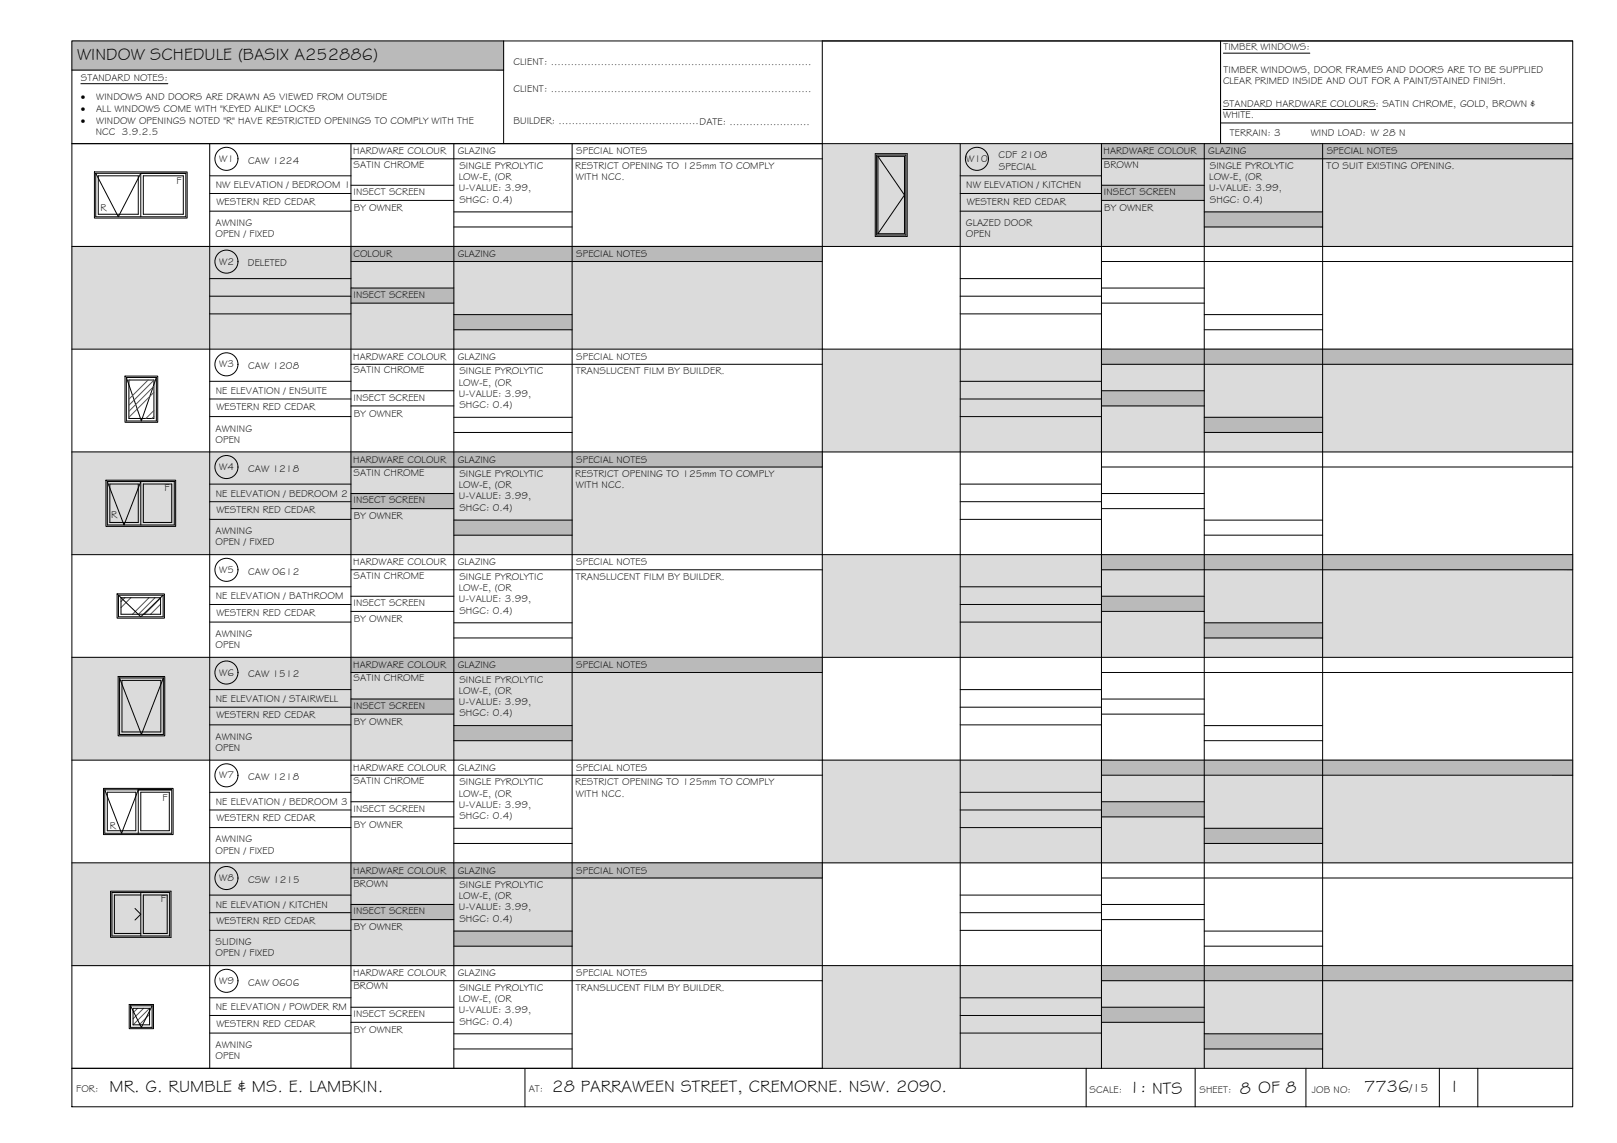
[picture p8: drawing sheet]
<svg xmlns="http://www.w3.org/2000/svg" width="420mm" height="297mm" viewBox="0 0 420 297" stroke-linecap="round" stroke-linejoin="round" font-family="sans-serif">
<!-- layer: HATCH -->
<g fill="none" stroke="#545454" stroke-width=".26">
<path d="M33.8 98.8l-.3 .2M38.5 98.8l-5 5M40 98.8l-6.5 6.5M40 106.7l-2.1 2M40 108.2l-.5 .5M40 100.4l-6.5 6.5M40 102l-6.5 6.5M32.4 155.3l-1 1M34 155.3l-2.6 2.6M38.7 155.3l-4.3 4.3M40.3 155.3l-4.3 4.3M41.7 155.5l-4.1 4.1"/>
<path d="M41.7 157l-2.6 2.6M35.7 262l-1.1 1.2M37.3 262l-2.7 2.8M38.9 262l-4.3 4.3M38.9 263.6l-2.7 2.7"/>
</g>
<!-- layer: NEWWORK -->
<path d="M227.4 39.9h8.3v21.5h-8.3zM24.5 44.7h24.1v12h-24.1zM30.4 70.9h12.3v12.3h-12.3zM32.5 97.7h8.5v12h-8.5zM27.5 124.8h18.1v12h-18.1zM30.4 154.3h12.3v6.3h-12.3zM30.7 175.8h12.1v15.4h-12.1zM26.9 204.9h18.1v12h-18.1zM28.7 231.6h15.7v12h-15.7zM33.6 261h6.3v6.3h-6.3z" fill="none" stroke="#000" stroke-width=".26"/>
<!-- layer: WINDOWS -->
<g fill="none" stroke="#000" stroke-width=".26">
<path d="M24.9 45h23.4h-11.7M24.9 45l5.8 11.3 5.9-11.3M24.9 45v11.3h23.4v-11.3M25.5 45.7h10.4v10h-10.4zM36.6 45v11.3M37.2 45.7h10.4v10h-10.4zM227.8 40.3h7.6v20.8h-7.6zM228.1 40.6l6.9 10.1-6.9 10M228.1 40.6v20.1M228.1 40.6h6.9v20.1h-6.9M30.8 71.3h11.6v11.6h-11.6zM30.8 77.4h11.6"/>
<path d="M31.4 71.9h10.3v4.8h-10.3zM31.4 77.4v4.8h10.3v-4.8M35.5 76.3l2.1 2.1M37.6 76.3l-2.1 2.1M32.8 98.1l3.9 11.3 3.9-11.3M32.8 98.1h7.8M32.8 98.1v11.3h7.8v-11.3M33.5 98.8h6.5v9.9h-6.5zM27.9 125.1h17.4h-8.7M27.9 125.1l4.3 11.3 4.4-11.3M27.9 125.1v11.3h17.4v-11.3M28.5 125.8h7.4v10h-7.4z"/>
<path d="M36.6 125.1v11.3M37.2 125.8h7.4v10h-7.4zM30.8 154.7l5.8 5.6 5.8-5.6M30.8 154.7v5.6h11.6v-5.6M30.8 154.7h11.6M31.4 155.3h10.3v4.3h-10.3zM31.1 176.2l5.7 14.7 5.6-14.7M31.1 176.2h11.3M31.1 176.2v14.7h11.3v-14.7M31.7 176.8h10.1v13.4h-10.1zM27.2 205.2h17.4h-8.7M27.2 205.2l4.4 11.3 4.3-11.3"/>
<path d="M27.2 205.2v11.3h17.4v-11.3M27.9 205.9h7.4v10h-7.4zM35.9 205.2v11.3M36.6 205.9h7.4v10h-7.4zM29.1 231.9h15v11.3h-15zM35.1 236.1l1.5 1.5-1.5 1.5M36.6 232.6h-6.9v10h6.9M36.6 231.9v11.3M37.2 232.6h6.2v10h-6.2zM33.9 261.4l2.8 5.6 2.8-5.6M33.9 261.4h5.6M33.9 261.4v5.6h5.6v-5.6"/>
<path d="M34.6 262h4.3v4.3h-4.3z"/>
<circle cx="58.8" cy="41.3" r="3"/>
<circle cx="253.8" cy="41.3" r="3"/>
<circle cx="58.8" cy="68" r="3"/>
<circle cx="58.8" cy="94.7" r="3"/>
<circle cx="58.8" cy="121.4" r="3"/>
<circle cx="58.8" cy="148.1" r="3"/>
<circle cx="58.8" cy="174.8" r="3"/>
<circle cx="58.8" cy="201.5" r="3"/>
<circle cx="58.8" cy="228.2" r="3"/>
<circle cx="58.8" cy="254.9" r="3"/>
</g>
<!-- layer: WINDOW SCHEDULE HATCH -->
<g fill="#dbdbdb" stroke="#dbdbdb" stroke-width=".26">
<path d="M213.7 37.3l195 26.7v-26.7zM213.7 37.3l195 26.7h-195z"/>
<path d="M18.7 64l195 26.7v-26.7zM18.7 64l195 26.7h-195z"/>
<path d="M213.7 90.7l195 26.7v-26.7zM213.7 90.7l195 26.7h-195z"/>
<path d="M18.7 117.4l195 26.7v-26.7zM18.7 117.4l195 26.7h-195z"/>
<path d="M213.7 144.1l195 26.7v-26.7zM213.7 144.1l195 26.7h-195z"/>
<path d="M18.7 170.8l195 26.7v-26.7zM18.7 170.8l195 26.7h-195z"/>
<path d="M213.7 197.5l195 26.7v-26.7zM213.7 197.5l195 26.7h-195z"/>
<path d="M18.7 224.2l195 26.7v-26.7zM18.7 224.2l195 26.7h-195z"/>
<path d="M213.7 250.9l195 26.7v-26.7zM213.7 250.9l195 26.7h-195z"/>
</g>
<g fill="#bababa" stroke="#bababa" stroke-width=".26">
<path d="M18.7 10.6l112.2 7.6v-7.6zM18.7 10.6l112.2 7.6h-112.2z"/>
<path d="M286.2 37.3l122.5 4v-4zM286.2 37.3l122.5 4h-122.5z"/>
<path d="M286.2 48.1l26.7 4v-4zM286.2 48.1l26.7 4h-26.7z"/>
<path d="M312.9 55.1l30.8 3.9v-3.9zM312.9 55.1l30.8 3.9h-30.8z"/>
<path d="M91.2 64l122.5 4v-4zM91.2 64l122.5 4h-122.5z"/>
<path d="M91.2 74.9l26.7 3.9v-3.9zM91.2 74.9l26.7 3.9h-26.7z"/>
<path d="M117.9 81.8l30.8 3.9v-3.9zM117.9 81.8l30.8 3.9h-30.8z"/>
<path d="M286.2 90.7l122.5 4v-4zM286.2 90.7l122.5 4h-122.5z"/>
<path d="M286.2 101.6l26.7 3.9v-3.9zM286.2 101.6l26.7 3.9h-26.7z"/>
<path d="M312.9 108.5l30.8 3.9v-3.9zM312.9 108.5l30.8 3.9h-30.8z"/>
<path d="M91.2 117.4l122.5 4v-4zM91.2 117.4l122.5 4h-122.5z"/>
<path d="M91.2 128.3l26.7 3.9v-3.9zM91.2 128.3l26.7 3.9h-26.7z"/>
<path d="M117.9 135.2l30.8 3.9v-3.9zM117.9 135.2l30.8 3.9h-30.8z"/>
<path d="M286.2 144.1l122.5 4v-4zM286.2 144.1l122.5 4h-122.5z"/>
<path d="M286.2 155l26.7 3.9v-3.9zM286.2 155l26.7 3.9h-26.7z"/>
<path d="M312.9 161.9l30.8 3.9v-3.9zM312.9 161.9l30.8 3.9h-30.8z"/>
<path d="M91.2 170.8l122.5 4v-4zM91.2 170.8l122.5 4h-122.5z"/>
<path d="M91.2 181.6l26.7 4v-4zM91.2 181.6l26.7 4h-26.7z"/>
<path d="M117.9 188.6l30.8 3.9v-3.9zM117.9 188.6l30.8 3.9h-30.8z"/>
<path d="M286.2 197.5l122.5 4v-4zM286.2 197.5l122.5 4h-122.5z"/>
<path d="M286.2 208.4l26.7 3.9v-3.9zM286.2 208.4l26.7 3.9h-26.7z"/>
<path d="M312.9 215.3l30.8 3.9v-3.9zM312.9 215.3l30.8 3.9h-30.8z"/>
<path d="M91.2 224.2l122.5 4v-4zM91.2 224.2l122.5 4h-122.5z"/>
<path d="M91.2 235l26.7 4v-4zM91.2 235l26.7 4h-26.7z"/>
<path d="M117.9 242l30.8 3.9v-3.9zM117.9 242l30.8 3.9h-30.8z"/>
<path d="M286.2 250.9l122.5 4v-4zM286.2 250.9l122.5 4h-122.5z"/>
<path d="M286.2 261.8l26.7 3.9v-3.9zM286.2 261.8l26.7 3.9h-26.7z"/>
<path d="M312.9 268.7l30.8 3.9v-3.9zM312.9 268.7l30.8 3.9h-30.8z"/>
</g>
<!-- layer: BORDER -->
<g fill="none" stroke="#000" stroke-width=".26">
<path d="M18.7 10.6h390v277h-390zM18.7 18.2h112.2M130.9 10.6v26.7M317.1 10.6v26.7M408.7 10.6h-195v267M18.7 37.3h390M54.5 37.3v240.3M91.2 37.3v240.3M117.9 37.3v240.3M148.7 37.3v240.3M249.5 37.3v240.3M286.2 37.3v240.3"/>
<path d="M312.9 37.3v240.3M317.1 32h91.6M343.7 37.3v240.3M54.5 45.7h36.7M54.5 50.3h36.7M54.5 54.9h36.7M91.2 41.3h122.5M91.2 48.1h26.7M91.2 52.1h26.7M117.9 55.1h30.8M117.9 59h30.8M249.5 45.7h36.7"/>
<path d="M249.5 50.3h36.7M249.5 54.9h36.7M286.2 41.3h122.5M286.2 48.1h26.7M286.2 52.1h26.7M312.9 55.1h30.8M312.9 59h30.8M18.7 64h390M54.5 72.4h36.7M54.5 77h36.7M91.2 68h122.5M91.2 74.9h26.7"/>
<path d="M91.2 78.8h26.7M249.5 72.4h36.7M249.5 77h36.7M286.2 68h122.5M286.2 74.9h26.7M286.2 78.8h26.7M18.7 90.7h390M54.5 81.6h36.7M54.5 99.1h36.7M91.2 94.7h122.5M117.9 81.8h30.8M117.9 85.7h30.8"/>
<path d="M249.5 81.6h36.7M249.5 99.1h36.7M286.2 94.7h122.5M312.9 81.8h30.8M312.9 85.7h30.8M18.7 117.4h390M54.5 103.7h36.7M54.5 108.3h36.7M91.2 101.6h26.7M91.2 105.5h26.7M117.9 108.5h30.8M117.9 112.4h30.8"/>
<path d="M249.5 103.7h36.7M249.5 108.3h36.7M286.2 101.6h26.7M286.2 105.5h26.7M312.9 108.5h30.8M312.9 112.4h30.8M54.5 125.8h36.7M54.5 130.4h36.7M54.5 135h36.7M91.2 121.4h122.5M91.2 128.3h26.7M91.2 132.2h26.7"/>
<path d="M117.9 135.2h30.8M117.9 139.1h30.8M249.5 125.8h36.7M249.5 130.4h36.7M249.5 135h36.7M286.2 121.4h122.5M286.2 128.3h26.7M286.2 132.2h26.7M312.9 135.2h30.8M312.9 139.1h30.8M18.7 144.1h390M54.5 152.5h36.7"/>
<path d="M54.5 157.1h36.7M91.2 148.1h122.5M91.2 155h26.7M91.2 158.9h26.7M249.5 152.5h36.7M249.5 157.1h36.7M286.2 148.1h122.5M286.2 155h26.7M286.2 158.9h26.7M18.7 170.8h390M54.5 161.7h36.7M54.5 179.2h36.7"/>
<path d="M91.2 174.8h122.5M117.9 161.9h30.8M117.9 165.8h30.8M249.5 161.7h36.7M249.5 179.2h36.7M286.2 174.8h122.5M312.9 161.9h30.8M312.9 165.8h30.8M18.7 197.5h390M54.5 183.8h36.7M54.5 188.4h36.7M91.2 181.7h26.7"/>
<path d="M91.2 185.6h26.7M117.9 188.6h30.8M117.9 192.5h30.8M249.5 183.8h36.7M249.5 188.4h36.7M286.2 181.7h26.7M286.2 185.6h26.7M312.9 188.6h30.8M312.9 192.5h30.8M54.5 205.9h36.7M54.5 210.5h36.7M54.5 215.1h36.7"/>
<path d="M91.2 201.5h122.5M91.2 208.4h26.7M91.2 212.3h26.7M117.9 215.3h30.8M117.9 219.2h30.8M249.5 205.9h36.7M249.5 210.5h36.7M249.5 215.1h36.7M286.2 201.5h122.5M286.2 208.4h26.7M286.2 212.3h26.7M312.9 215.3h30.8"/>
<path d="M312.9 219.2h30.8M18.7 224.2h390M54.5 232.6h36.7M54.5 237.2h36.7M91.2 228.2h122.5M91.2 235h26.7M91.2 239h26.7M249.5 232.6h36.7M249.5 237.2h36.7M286.2 228.2h122.5M286.2 235h26.7M286.2 239h26.7"/>
<path d="M18.7 250.9h390M54.5 241.8h36.7M54.5 259.3h36.7M91.2 254.9h122.5M117.9 242h30.8M117.9 245.9h30.8M249.5 241.8h36.7M249.5 259.3h36.7M286.2 254.9h122.5M312.9 242h30.8M312.9 245.9h30.8M18.7 277.6h390"/>
<path d="M54.5 263.9h36.7M54.5 268.5h36.7M91.2 261.8h26.7M91.2 265.7h26.7M117.9 268.7h30.8M117.9 272.6h30.8M136.4 277.6v10M249.5 263.9h36.7M249.5 268.5h36.7M282.2 277.6v10M286.2 261.8h26.7M286.2 265.7h26.7"/>
<path d="M310.5 277.6v10M312.9 268.7h30.8M312.9 272.6h30.8M339.3 277.6v10M374 277.6v10M384 277.6v10"/>
</g>
<!-- layer: TEXT -->
<path d="M317.9 13.8h22.4M21 21.8h22.6M317.8 28.5h39.6" fill="none" stroke="#000" stroke-width=".26"/>
<g font-size="4.5">
<text x="20" y="15.6">WINDOW SCHEDULE (BASIX A252886)</text>
<text x="28.5" y="283.7">MR. G. RUMBLE &amp; MS. E. LAMBKIN.</text>
<text x="143.5" y="283.7">28 PARRAWEEN STREET, CREMORNE. NSW. 2090.</text>
<text x="293.4" y="284">1: NTS</text>
<text x="322.2" y="284.2">8 OF 8</text>
<text x="354.5" y="283.8">7736</text>
<text x="377.4" y="283.8">I</text>
</g>
<text font-size="3.2" x="366.3" y="283.8">/15</text>
<g font-size="2.6">
<text x="133.4" y="16.9">CLIENT: ..............................................................................</text>
<text x="317.9" y="13.1">TIMBER WINDOWS:</text>
<text x="21" y="21.1">STANDARD NOTES:</text>
<text x="317.8" y="21.9">CLEAR PRIMED INSIDE AND OUT FOR A PAINT/STAINED FINISH.</text>
<text x="317.9" y="19">TIMBER WINDOWS, DOOR FRAMES AND DOORS ARE TO BE SUPPLIED</text>
<text x="21" y="26.1">·</text>
<text x="21" y="29.1">·</text>
<text x="25" y="29.1">ALL WINDOWS COME WITH &quot;KEYED ALIKE&quot; LOCKS</text>
<text x="25" y="26.1">WINDOWS AND DOORS ARE DRAWN AS VIEWED FROM OUTSIDE</text>
<text x="133.4" y="24">CLIENT: ..............................................................................</text>
<text x="317.8" y="27.7">STANDARD HARDWARE COLOURS: SATIN CHROME, GOLD, BROWN &amp;</text>
<text x="21" y="32.1">·</text>
<text x="24.9" y="35.1">NCC 3.9.2.5</text>
<text x="25" y="32.1">WINDOW OPENINGS NOTED &quot;R&quot; HAVE RESTRICTED OPENINGS TO COMPLY WITH THE</text>
<text x="133.4" y="32.3">BUILDER: ..........................................DATE: ........................</text>
<text x="317.8" y="30.7">WHITE.</text>
<text x="319.6" y="35.4">TERRAIN: 3</text>
<text x="340.6" y="35.4">WIND LOAD: W 28 N</text>
<text x="91.8" y="40.1">HARDWARE COLOUR</text>
<text x="119" y="40.1">GLAZING</text>
<text x="149.7" y="40.1">SPECIAL NOTES</text>
<text x="259.5" y="41.1">CDF 2108</text>
<text x="286.8" y="40.1">HARDWARE COLOUR</text>
<text x="314" y="40.1">GLAZING</text>
<text x="344.7" y="40.1">SPECIAL NOTES</text>
<text x="45.9" y="47.9">F</text>
<text x="57" y="42.1">W1</text>
<text x="64.5" y="42.6">CAW 1224</text>
<text x="91.9" y="43.6">SATIN CHROME</text>
<text x="119.2" y="46.8">LOW-E, (OR</text>
<text x="119.4" y="43.9">SINGLE PYROLYTIC</text>
<text x="149.5" y="43.9">RESTRICT OPENING TO 125mm TO COMPLY</text>
<text x="149.6" y="46.8">WITH NCC.</text>
<text x="251.1" y="42.1">W10</text>
<text x="259.5" y="44.1">SPECIAL</text>
<text x="286.8" y="43.5">BROWN</text>
<text x="314.2" y="46.8">LOW-E, (OR</text>
<text x="314.4" y="43.9">SINGLE PYROLYTIC</text>
<text x="344.7" y="43.9">TO SUIT EXISTING OPENING.</text>
<text x="56.1" y="49">NW ELEVATION / BEDROOM 1</text>
<text x="56.2" y="53.2">WESTERN RED CEDAR</text>
<text x="91.8" y="50.7">INSECT SCREEN</text>
<text x="119.2" y="49.7">U-VALUE: 3.99,</text>
<text x="119.4" y="52.7">SHGC: 0.4)</text>
<text x="251.1" y="49">NW ELEVATION / KITCHEN</text>
<text x="251.2" y="53.2">WESTERN RED CEDAR</text>
<text x="286.9" y="50.7">INSECT SCREEN</text>
<text x="314.2" y="49.7">U-VALUE: 3.99,</text>
<text x="314.4" y="52.7">SHGC: 0.4)</text>
<text x="26.1" y="54.9">R</text>
<text x="56" y="58.7">AWNING</text>
<text x="92" y="54.9">BY OWNER</text>
<text x="251" y="58.8">GLAZED DOOR</text>
<text x="286.9" y="54.9">BY OWNER</text>
<text x="56" y="61.6">OPEN / FIXED</text>
<text x="251" y="61.7">OPEN</text>
<text x="57" y="68.8">W2</text>
<text x="64.4" y="69.2">DELETED</text>
<text x="91.8" y="66.8">COLOUR</text>
<text x="119" y="66.9">GLAZING</text>
<text x="149.7" y="66.9">SPECIAL NOTES</text>
<text x="91.8" y="77.4">INSECT SCREEN</text>
<text x="57" y="95.5">W3</text>
<text x="64.5" y="95.9">CAW 1208</text>
<text x="91.8" y="93.5">HARDWARE COLOUR</text>
<text x="119" y="93.5">GLAZING</text>
<text x="149.7" y="93.5">SPECIAL NOTES</text>
<text x="91.9" y="97">SATIN CHROME</text>
<text x="119.2" y="100.2">LOW-E, (OR</text>
<text x="119.4" y="97.3">SINGLE PYROLYTIC</text>
<text x="149.6" y="97.3">TRANSLUCENT FILM BY BUILDER.</text>
<text x="56.1" y="102.4">NE ELEVATION / ENSUITE</text>
<text x="56.2" y="106.6">WESTERN RED CEDAR</text>
<text x="91.8" y="104.1">INSECT SCREEN</text>
<text x="119.2" y="103.1">U-VALUE: 3.99,</text>
<text x="119.4" y="106.1">SHGC: 0.4)</text>
<text x="56" y="112.2">AWNING</text>
<text x="92" y="108.3">BY OWNER</text>
<text x="56" y="115.1">OPEN</text>
<text x="57" y="122.2">W4</text>
<text x="64.5" y="122.7">CAW 1218</text>
<text x="91.8" y="120.2">HARDWARE COLOUR</text>
<text x="91.9" y="123.6">SATIN CHROME</text>
<text x="119" y="120.3">GLAZING</text>
<text x="119.4" y="124">SINGLE PYROLYTIC</text>
<text x="149.5" y="124">RESTRICT OPENING TO 125mm TO COMPLY</text>
<text x="149.7" y="120.3">SPECIAL NOTES</text>
<text x="42.8" y="127.6">F</text>
<text x="56.1" y="129.1">NE ELEVATION / BEDROOM 2</text>
<text x="91.8" y="130.8">INSECT SCREEN</text>
<text x="119.2" y="126.9">LOW-E, (OR</text>
<text x="119.2" y="129.8">U-VALUE: 3.99,</text>
<text x="149.6" y="126.9">WITH NCC.</text>
<text x="28.9" y="134.6">R</text>
<text x="56.2" y="133.3">WESTERN RED CEDAR</text>
<text x="92" y="135">BY OWNER</text>
<text x="119.4" y="132.8">SHGC: 0.4)</text>
<text x="56" y="141.7">OPEN / FIXED</text>
<text x="56" y="138.8">AWNING</text>
<text x="57" y="148.9">W5</text>
<text x="64.5" y="149.3">CAW 0612</text>
<text x="91.8" y="146.9">HARDWARE COLOUR</text>
<text x="119" y="147">GLAZING</text>
<text x="149.7" y="147">SPECIAL NOTES</text>
<text x="56.1" y="155.8">NE ELEVATION / BATHROOM</text>
<text x="91.9" y="150.4">SATIN CHROME</text>
<text x="119.2" y="153.6">LOW-E, (OR</text>
<text x="119.4" y="150.7">SINGLE PYROLYTIC</text>
<text x="149.6" y="150.7">TRANSLUCENT FILM BY BUILDER.</text>
<text x="56.2" y="160">WESTERN RED CEDAR</text>
<text x="91.8" y="157.5">INSECT SCREEN</text>
<text x="92" y="161.7">BY OWNER</text>
<text x="119.2" y="156.5">U-VALUE: 3.99,</text>
<text x="119.4" y="159.5">SHGC: 0.4)</text>
<text x="56" y="165.6">AWNING</text>
<text x="56" y="168.5">OPEN</text>
<text x="91.8" y="173.6">HARDWARE COLOUR</text>
<text x="119" y="173.6">GLAZING</text>
<text x="149.7" y="173.7">SPECIAL NOTES</text>
<text x="57" y="175.6">W6</text>
<text x="64.5" y="176.1">CAW 1512</text>
<text x="91.9" y="177.1">SATIN CHROME</text>
<text x="119.4" y="177.4">SINGLE PYROLYTIC</text>
<text x="56.1" y="182.5">NE ELEVATION / STAIRWELL</text>
<text x="91.8" y="184.2">INSECT SCREEN</text>
<text x="119.2" y="180.3">LOW-E, (OR</text>
<text x="119.2" y="183.2">U-VALUE: 3.99,</text>
<text x="56.2" y="186.7">WESTERN RED CEDAR</text>
<text x="92" y="188.4">BY OWNER</text>
<text x="119.4" y="186.2">SHGC: 0.4)</text>
<text x="56" y="195.2">OPEN</text>
<text x="56" y="192.3">AWNING</text>
<text x="57" y="202.3">W7</text>
<text x="64.5" y="202.7">CAW 1218</text>
<text x="91.8" y="200.3">HARDWARE COLOUR</text>
<text x="91.9" y="203.7">SATIN CHROME</text>
<text x="119" y="200.4">GLAZING</text>
<text x="149.7" y="200.4">SPECIAL NOTES</text>
<text x="42.2" y="208.1">F</text>
<text x="56.1" y="209.2">NE ELEVATION / BEDROOM 3</text>
<text x="119.2" y="207">LOW-E, (OR</text>
<text x="119.2" y="209.9">U-VALUE: 3.99,</text>
<text x="119.4" y="204.1">SINGLE PYROLYTIC</text>
<text x="149.5" y="204.1">RESTRICT OPENING TO 125mm TO COMPLY</text>
<text x="149.6" y="207">WITH NCC.</text>
<text x="28.5" y="215.4">R</text>
<text x="56.2" y="213.4">WESTERN RED CEDAR</text>
<text x="91.8" y="210.9">INSECT SCREEN</text>
<text x="92" y="215.1">BY OWNER</text>
<text x="119.4" y="212.8">SHGC: 0.4)</text>
<text x="56" y="221.8">OPEN / FIXED</text>
<text x="56" y="218.9">AWNING</text>
<text x="91.8" y="227">HARDWARE COLOUR</text>
<text x="119" y="227">GLAZING</text>
<text x="149.7" y="227.1">SPECIAL NOTES</text>
<text x="57" y="229">W8</text>
<text x="64.5" y="229.5">CSW 1215</text>
<text x="91.8" y="230.5">BROWN</text>
<text x="119.2" y="233.7">LOW-E, (OR</text>
<text x="119.4" y="230.8">SINGLE PYROLYTIC</text>
<text x="41.7" y="234.5">F</text>
<text x="56.1" y="235.9">NE ELEVATION / KITCHEN</text>
<text x="91.8" y="237.6">INSECT SCREEN</text>
<text x="119.2" y="236.6">U-VALUE: 3.99,</text>
<text x="119.4" y="239.6">SHGC: 0.4)</text>
<text x="56" y="245.6">SLIDING</text>
<text x="56.2" y="240.1">WESTERN RED CEDAR</text>
<text x="92" y="241.8">BY OWNER</text>
<text x="56" y="248.5">OPEN / FIXED</text>
<text x="57" y="255.7">W9</text>
<text x="64.5" y="256.2">CAW 0606</text>
<text x="91.8" y="253.7">HARDWARE COLOUR</text>
<text x="91.8" y="257.1">BROWN</text>
<text x="119" y="253.8">GLAZING</text>
<text x="119.4" y="257.5">SINGLE PYROLYTIC</text>
<text x="149.6" y="257.5">TRANSLUCENT FILM BY BUILDER.</text>
<text x="149.7" y="253.8">SPECIAL NOTES</text>
<text x="56.1" y="262.6">NE ELEVATION / POWDER RM</text>
<text x="119.2" y="260.4">LOW-E, (OR</text>
<text x="119.2" y="263.3">U-VALUE: 3.99,</text>
<text x="56.2" y="266.8">WESTERN RED CEDAR</text>
<text x="91.8" y="264.3">INSECT SCREEN</text>
<text x="92" y="268.5">BY OWNER</text>
<text x="119.4" y="266.2">SHGC: 0.4)</text>
<text x="56" y="275.3">OPEN</text>
<text x="56" y="272.4">AWNING</text>
<text x="19.8" y="283.8">FOR:</text>
<text x="137.4" y="283.7">AT:</text>
<text x="283.1" y="284">SCALE:</text>
<text x="311.7" y="284">SHEET:</text>
<text x="340.9" y="284">JOB NO:</text>
</g>
</svg>
